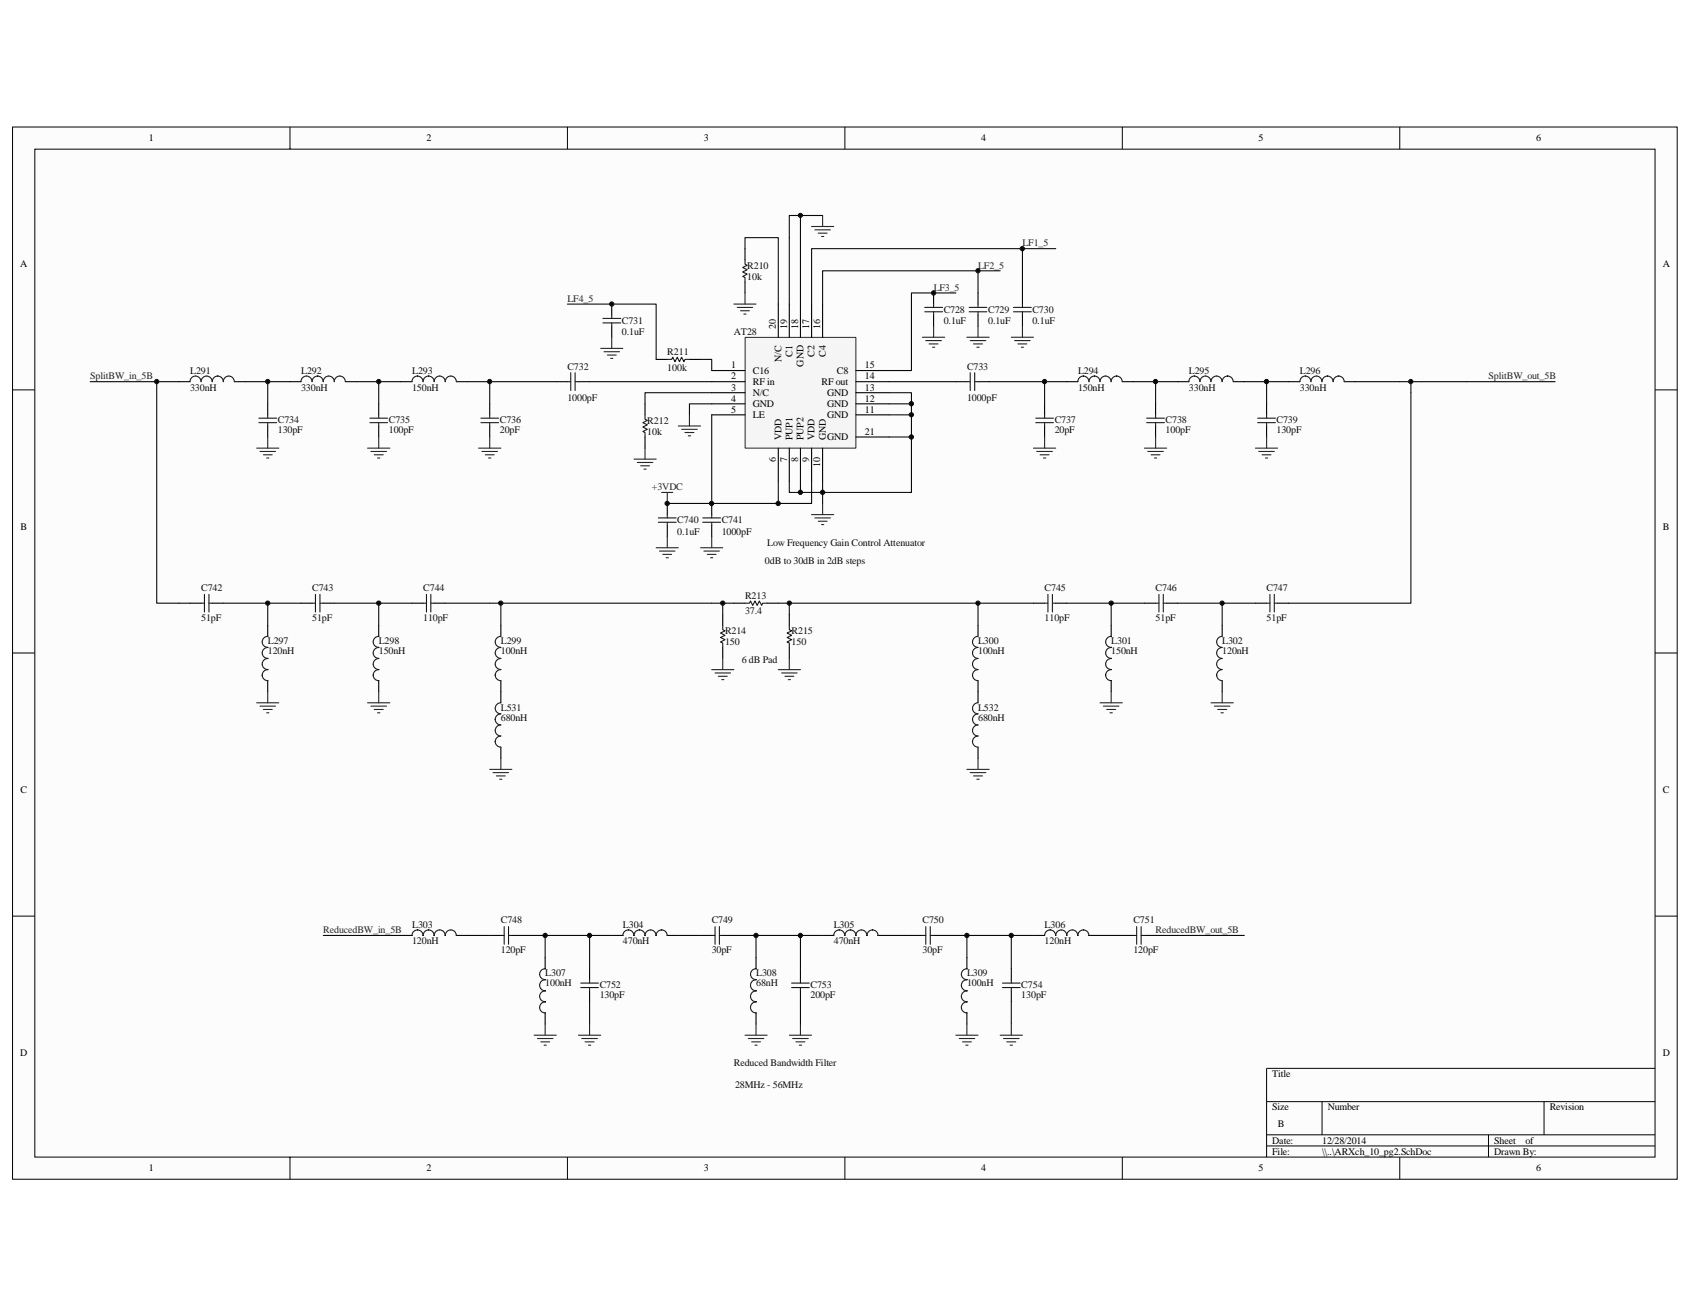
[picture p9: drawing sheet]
<svg xmlns="http://www.w3.org/2000/svg" width="279mm" height="216mm" viewBox="0 0 279 216" stroke-linecap="round" stroke-linejoin="round" font-family="sans-serif">
<path d="M2.1 21h275.2v173.9h-275.2z" fill="#fcfcfc"/>
<path d="M2.1 21h275.2v173.9h-275.2z" fill="none" stroke="#000" stroke-width=".17"/>
<path d="M5.8 24.7h267.8v166.6h-267.8z" fill="#fcfcfc"/>
<g fill="none" stroke="#000" stroke-width=".17">
<path d="M5.8 24.7h267.8v166.6h-267.8zM47.9 21v3.6M93.8 21v3.6M139.7 21v3.6M185.5 21v3.6M231.4 21v3.6M2.1 64.5h3.6M273.6 64.5h3.7M2.1 107.9h3.6M273.6 107.9h3.7M2.1 151.4h3.6M273.6 151.4h3.7"/>
<path d="M273.6 176.6h-64.2v14.7M47.9 191.3v3.6M93.8 191.3v3.6M139.7 191.3v3.6M185.5 191.3v3.6M209.4 182.1h64.2M209.4 187.6h64.2M209.4 189.4h64.2M218.6 182.1v5.5M231.4 191.3v3.6M246.1 187.6v3.7M255.3 182.1v5.5"/>
</g>
<g fill="none" stroke="#000" stroke-width=".18">
<path d="M29.6 63.1h1.8M38.8 63.1h1.8M44.3 66.8v1.8M44.3 70.4v1.8M47.9 63.1h1.9M57.1 63.1h1.8M62.6 66.8v1.8M62.6 70.4v1.8M66.3 63.1h1.8M75.5 63.1h1.8M81 66.8v1.8M81 70.4v1.8"/>
<path d="M31.4 99.7h1.9M35.1 99.7h1.8M49.8 99.7h1.8M53.4 99.7h1.9M68.1 99.7h1.9M71.8 99.7h1.8M170.9 99.7h1.8M174.5 99.7h1.9M189.2 99.7h1.9M192.9 99.7h1.8M207.6 99.7h1.8M211.2 99.7h1.9"/>
<path d="M44.3 103.4v1.8M44.3 112.5v1.9M62.6 103.4v1.8M62.6 112.5v1.9M82.8 103.4v1.8M82.8 112.5v1.9M183.7 103.4v1.8M183.7 112.5v1.9M202.1 103.4v1.8M202.1 112.5v1.9M66.3 154.6h1.8M75.5 154.6h1.8"/>
<path d="M81 154.6h1.8M84.6 154.6h1.9M90.1 158.3v1.8M101.1 154.6h1.9M110.3 154.6h1.8M115.8 154.6h1.9M119.5 154.6h1.8M125 158.3v1.8M136 154.6h1.8M145.2 154.6h1.8M150.7 154.6h1.8M154.3 154.6h1.9"/>
<path d="M159.9 158.3v1.8M170.9 154.6h1.8M180 154.6h1.9M185.5 154.6h1.9M189.2 154.6h1.9M90.1 167.5v1.8M97.5 160.1v1.9M97.5 163.8v1.8M125 167.5v1.8M132.3 160.1v1.9M132.3 163.8v1.8M159.9 167.5v1.8"/>
<path d="M167.2 160.1v1.9M167.2 163.8v1.8"/>
</g>
<g fill="none" stroke="#1c1c1c" stroke-width=".18">
<path d="M33.2 63.1a.91 .91 0 0 0-.9-.9 .91 .91 0 0 0-.9 .9M38.7 63.1a.91 .91 0 0 0-.9-.9 .91 .91 0 0 0-.9 .9 .92 .92 0 0 0-.9-.9 .94 .94 0 0 0-.9 .9 .91 .91 0 0 0-.9-.9 .91 .91 0 0 0-.9 .9M42.8 69.1h2.9M42.8 69.9h2.9M44.3 68.6v.5M44.3 69.9v.5M51.6 63.1a.91 .91 0 0 0-.9-.9 .91 .91 0 0 0-.9 .9M57.1 63.1a.91 .91 0 0 0-.9-.9 .91 .91 0 0 0-.9 .9 .92 .92 0 0 0-1-.9 .92 .92 0 0 0-.9 .9 .92 .92 0 0 0-.9-.9 .9 .9 0 0 0-.9 .9M61.2 69.9h2.9M61.2 69.1h2.9M62.6 68.6v.5M62.6 69.9v.5"/>
<path d="M69.9 63.1a.92 .92 0 0 0-.9-.9 .9 .9 0 0 0-.9 .9M75.4 63.1a.92 .92 0 0 0-.9-.9 .92 .92 0 0 0-.9 .9 .91 .91 0 0 0-.9-.9 .91 .91 0 0 0-.9 .9 .92 .92 0 0 0-.9-.9 .9 .9 0 0 0-.9 .9M79.5 69.9h2.9M79.5 69.1h2.9M81 68.6v.5M81 69.9v.5M33.3 99.7h.5M33.8 98.3v2.9M34.5 99.7h.6M34.5 98.3v2.9M51.6 99.7h.6M52.2 98.3v2.9"/>
<path d="M52.9 99.7h.5M52.9 98.3v2.9M70 99.7h.5M70.5 98.3v2.9M71.2 99.7h.6M71.2 98.3v2.9M172.7 99.7h.5M173.2 98.3v2.9M174 99.7h.5M174 98.3v2.9M191.1 99.7h.5M191.6 98.3v2.9"/>
<path d="M192.3 99.7h.6M192.3 98.3v2.9M209.4 99.7h.6M210 98.3v2.9M210.7 99.7h.5M210.7 98.3v2.9M44.3 108.9a.91 .91 0 0 0-1 .9 .91 .91 0 0 0 1 .9 .9 .9 0 0 0-1 .9 .9 .9 0 0 0 1 .9M44.3 107a.9 .9 0 0 0-1 .9 .9 .9 0 0 0 1 .9M44.3 105.2a.91 .91 0 0 0-1 .9 .91 .91 0 0 0 1 .9M62.6 108.9a.91 .91 0 0 0-.9 .9 .91 .91 0 0 0 .9 .9 .9 .9 0 0 0-.9 .9 .9 .9 0 0 0 .9 .9M62.6 107a.9 .9 0 0 0-.9 .9 .9 .9 0 0 0 .9 .9M62.6 105.2a.91 .91 0 0 0-.9 .9 .91 .91 0 0 0 .9 .9"/>
<path d="M82.8 108.9a.92 .92 0 0 0-.9 .9 .92 .92 0 0 0 .9 .9 .9 .9 0 0 0-.9 .9 .92 .92 0 0 0 .9 .9M82.8 107a.9 .9 0 0 0-.9 .9 .9 .9 0 0 0 .9 .9M82.8 105.2a.91 .91 0 0 0-.9 .9 .91 .91 0 0 0 .9 .9M183.7 108.9a.91 .91 0 0 0-.9 .9 .91 .91 0 0 0 .9 .9 .9 .9 0 0 0-.9 .9 .9 .9 0 0 0 .9 .9M183.7 107a.9 .9 0 0 0-.9 .9 .9 .9 0 0 0 .9 .9M183.7 105.2a.91 .91 0 0 0-.9 .9 .91 .91 0 0 0 .9 .9M202.1 108.9a.92 .92 0 0 0-1 .9 .92 .92 0 0 0 1 .9 .9 .9 0 0 0-1 .9 .9 .9 0 0 0 1 .9M202.1 107a.9 .9 0 0 0-1 .9 .9 .9 0 0 0 1 .9M202.1 105.2a.91 .91 0 0 0-1 .9 .91 .91 0 0 0 1 .9M69.9 154.6v.1a.9 .9 0 0 0-.9-1 .9 .9 0 0 0-.9 1v-.1M75.4 154.6v.1a.91 .91 0 0 0-.9-1 .91 .91 0 0 0-.9 1 .91 .91 0 0 0-.9-1 .91 .91 0 0 0-.9 1 .9 .9 0 0 0-.9-1 .9 .9 0 0 0-.9 1v-.1M82.8 154.6h.6"/>
<path d="M83.4 153.2v2.9M84.1 154.6h.5M84.1 153.2v2.9M108.5 154.6v.1a.91 .91 0 0 0-1-1 .91 .91 0 0 0-.9 1 .9 .9 0 0 0-.9-1 .9 .9 0 0 0-.9 1 .9 .9 0 0 0-.9-1 .9 .9 0 0 0-.9 1v-.1M110.3 154.6v.1a.9 .9 0 0 0-.9-1 .9 .9 0 0 0-.9 1v-.1M117.7 154.6h.5M118.2 153.2v2.9M118.9 154.6h.6M118.9 153.2v2.9M145.2 154.6v.1a.9 .9 0 0 0-.9-1 .9 .9 0 0 0-1 1 .91 .91 0 0 0-.9-1 .91 .91 0 0 0-.9 1 .9 .9 0 0 0-.9-1 .9 .9 0 0 0-.9 1 .9 .9 0 0 0-1-1h.1a.9 .9 0 0 0-1 1v-.1M152.5 154.6h.6M153.1 153.2v2.9"/>
<path d="M153.8 154.6h.5M153.8 153.2v2.9M174.5 154.6v.1a.9 .9 0 0 0-.9-1 .9 .9 0 0 0-.9 1v-.1M178.2 154.6v.1a.91 .91 0 0 0-.9-1 .91 .91 0 0 0-.9 1 .91 .91 0 0 0-.9-1 .91 .91 0 0 0-1 1v-.1M180 154.6v.1a.9 .9 0 0 0-.9-1 .9 .9 0 0 0-.9 1v-.1M187.4 154.6h.5M187.9 153.2v2.9M188.7 154.6h.5M188.7 153.2v2.9M90.1 162a.91 .91 0 0 0-.9 .9 .91 .91 0 0 0 .9 .9 .9 .9 0 0 0-.9 .9 .9 .9 0 0 0 .9 .9 .91 .91 0 0 0-.9 .9 .91 .91 0 0 0 .9 .9M90.1 160.1a.9 .9 0 0 0-.9 .9 .9 .9 0 0 0 .9 .9M96 163.3h2.9"/>
<path d="M96 162.5h2.9M97.5 162v.5M97.5 163.3v.5M125 162a.91 .91 0 0 0-.9 .9 .91 .91 0 0 0 .9 .9 .9 .9 0 0 0-.9 .9 .9 .9 0 0 0 .9 .9 .91 .91 0 0 0-.9 .9 .91 .91 0 0 0 .9 .9M125 160.1a.9 .9 0 0 0-.9 .9 .9 .9 0 0 0 .9 .9M130.9 163.3h2.9M130.9 162.5h2.9M132.3 162v.5M132.3 163.3v.5M159.9 162a.91 .91 0 0 0-1 .9 .91 .91 0 0 0 1 .9 .9 .9 0 0 0-1 .9 .9 .9 0 0 0 1 .9 .91 .91 0 0 0-1 .9 .91 .91 0 0 0 1 .9M159.9 160.1a.9 .9 0 0 0-1 .9 .9 .9 0 0 0 1 .9M165.7 163.3h3"/>
<path d="M165.7 162.5h3M167.2 162v.5M167.2 163.3v.5"/>
</g>
<g fill="none" stroke="#262626" stroke-width=".18">
<path d="M42.4 74.1h3.7M43 74.6h2.6M43.5 75.2h1.5M44.1 75.7h.3M44.3 72.2v1.9M60.8 74.1h3.7M61.3 74.6h2.6M61.9 75.2h1.5M62.4 75.7h.4M62.6 72.2v1.9M79.1 74.1h3.7M79.7 74.6h2.6"/>
<path d="M80.2 75.2h1.5M80.8 75.7h.4M81 72.2v1.9M42.4 116.2h3.7M43 116.7h2.6M43.5 117.3h1.5M44.1 117.8h.3M44.3 114.4v1.8M60.8 116.2h3.7M61.3 116.7h2.6M61.9 117.3h1.5M62.4 117.8h.4"/>
<path d="M62.6 114.4v1.8M181.9 116.2h3.6M182.4 116.7h2.6M183 117.3h1.4M183.5 117.8h.4M183.7 114.4v1.8M200.2 116.2h3.7M200.8 116.7h2.5M201.3 117.3h1.5M201.9 117.8h.3M202.1 114.4v1.8M81 127.2h3.6"/>
<path d="M81.5 127.7h2.6M82.1 128.3h1.4M82.6 128.8h.4M82.8 125.3v1.9M88.3 171.1h3.7M88.9 171.7h2.5M89.4 172.2h1.5M90 172.8h.3M90.1 169.3v1.8M95.6 171.1h3.7M96.2 171.7h2.6M96.7 172.2h1.5"/>
<path d="M97.3 172.8h.4M97.5 169.3v1.8M123.2 171.1h3.6M123.7 171.7h2.6M124.3 172.2h1.4M124.8 172.8h.4M125 169.3v1.8M130.5 171.1h3.7M131 171.7h2.6M131.6 172.2h1.5M132.1 172.8h.4M132.3 169.3v1.8"/>
<path d="M158 171.1h3.7M158.6 171.7h2.5M159.1 172.2h1.5M159.7 172.8h.3M159.9 169.3v1.8M165.4 171.1h3.6M165.9 171.7h2.6M166.5 172.2h1.4M167 172.8h.4M167.2 169.3v1.8"/>
</g>
<g fill="none" stroke="#0e0e0e" stroke-width=".18">
<path d="M14.9 63.1h14.7M40.6 63.1h3.7v3.7M44.3 63.1h3.6M58.9 63.1h3.7v3.7M62.6 63.1h3.7M77.3 63.1h3.7v3.7M81 63.1h11M29.6 99.7h1.8M36.9 99.7h12.9M44.3 99.7v3.7M55.3 99.7h12.8M62.6 99.7v3.7"/>
<path d="M73.6 99.7h7.4M176.4 99.7h12.8M183.7 99.7v3.7M194.7 99.7h12.9M202.1 99.7v3.7M53.4 154.6h12.9M77.3 154.6h3.7M86.5 154.6h14.6M90.1 154.6v3.7M97.5 154.6v5.5M112.1 154.6h3.7M121.3 154.6h14.7"/>
<path d="M125 154.6v3.7M132.3 154.6v5.5M147 154.6h3.7M156.2 154.6h14.7M159.9 154.6v3.7M167.2 154.6v5.5M181.9 154.6h3.6M191.1 154.6h14.6M97.5 165.6v3.7M132.3 165.6v3.7M167.2 165.6v3.7"/>
</g>
<path d="M123.2 55.8h18.3v18.3h-18.3z" fill="#f5f5f5"/>
<path d="M123.2 55.8h18.3v18.3h-18.3z" fill="none" stroke="#262626" stroke-width=".17"/>
<g fill="none" stroke="#000" stroke-width=".18">
<path d="M101.1 50.3v1.8M101.1 53.9v1.9M108.5 59.4h1.8M114 59.4h1.8M123.2 41.1v1.8M123.2 46.6v1.8M128.7 50.3v5.5M130.5 50.3v5.5M132.3 50.3v5.5M134.2 50.3v5.5M136 50.3v5.5M154.3 48.4v1.9"/>
<path d="M154.3 52.1v1.8M161.7 48.4v1.9M161.7 52.1v1.8M169 48.4v1.9M169 52.1v1.8M92 63.1h1.8M95.6 63.1h1.9M106.6 66.8v1.8M106.6 72.2v1.9M117.7 61.3h5.5M117.7 63.1h5.5M117.7 64.9h5.5"/>
<path d="M117.7 66.8h5.5M117.7 68.6h5.5M128.7 74.1v5.5M130.5 74.1v5.5M132.3 74.1v5.5M134.2 74.1v5.5M136 74.1v5.5M141.5 61.3h5.5M141.5 63.1h5.5M141.5 64.9h5.5M141.5 66.8h5.5M141.5 68.6h5.5"/>
<path d="M141.5 72.2h5.5M158 63.1h1.9M161.7 63.1h1.8M172.7 66.8v1.8M172.7 70.4v1.8M176.4 63.1h1.8M185.5 63.1h1.9M191.1 66.8v1.8M191.1 70.4v1.8M194.7 63.1h1.9M203.9 63.1h1.8M209.4 66.8v1.8"/>
<path d="M209.4 70.4v1.8M213.1 63.1h1.8M222.2 63.1h1.9M110.3 83.2v1.9M110.3 86.9v1.8M117.7 83.2v1.9M117.7 86.9v1.8M121.3 99.7h1.9M126.8 99.7h1.9M82.8 114.4v1.8M119.5 101.5v1.9M119.5 107v1.9"/>
<path d="M130.5 101.5v1.9M130.5 107v1.9M161.7 103.4v1.8M161.7 112.5v3.7M82.8 123.5v1.8M161.7 123.5v1.8"/>
</g>
<g fill="none" stroke="#1c1c1c" stroke-width=".18">
<path d="M99.7 53.4h2.9M99.7 52.6h2.9M101.1 52.1v.5M101.1 53.4v.5M110.3 59.4h.7l.2-.3 .4 .7 .4-.7 .3 .7 .4-.7 .4 .7 .1-.4h.8M123.2 42.9v.8l.3 .2-.7 .3 .7 .4-.7 .4 .7 .3-.7 .4 .4 .2v.7M152.9 51.5h2.9M152.9 50.8h2.9M154.3 50.3v.5M154.3 51.5v.6M160.2 51.5h3M160.2 50.8h3"/>
<path d="M161.7 50.3v.5M161.7 51.5v.6M167.6 51.5h2.9M167.6 50.8h2.9M169 50.3v.5M169 51.5v.6M93.8 63.1h.6M94.4 61.6v3M95.1 63.1h.5M95.1 61.6v3M106.6 68.6v.7l.4 .2-.7 .4 .7 .3-.7 .4 .7 .4-.7 .3 .3 .2v.7M159.9 63.1h.5"/>
<path d="M160.4 61.6v3M161.1 63.1h.6M161.1 61.6v3M171.2 69.9h3M171.2 69.1h3M172.7 68.6v.5M172.7 69.9v.5M183.7 63.1a.91 .91 0 0 0-.9-.9 .91 .91 0 0 0-.9 .9 .92 .92 0 0 0-.9-.9 .94 .94 0 0 0-1 .9 .92 .92 0 0 0-.9-.9 .9 .9 0 0 0-.9 .9M185.5 63.1a.92 .92 0 0 0-.9-.9 .9 .9 0 0 0-.9 .9M189.6 69.1h2.9M189.6 69.9h2.9M191.1 68.6v.5"/>
<path d="M191.1 69.9v.5M202 63.1a.92 .92 0 0 0-.9-.9 .92 .92 0 0 0-.9 .9 .91 .91 0 0 0-.9-.9 .91 .91 0 0 0-.9 .9 .92 .92 0 0 0-.9-.9 .9 .9 0 0 0-.9 .9M203.9 63.1a.92 .92 0 0 0-.9-.9 .9 .9 0 0 0-.9 .9M207.9 69.1h3M207.9 69.9h3M209.4 68.6v.5M209.4 69.9v.5M220.4 63.1a.92 .92 0 0 0-.9-.9 .94 .94 0 0 0-1 .9 .91 .91 0 0 0-.9-.9 .91 .91 0 0 0-.9 .9 .92 .92 0 0 0-.9-.9 .9 .9 0 0 0-.9 .9M222.2 63.1a.92 .92 0 0 0-.9-.9 .9 .9 0 0 0-.9 .9M108.8 86.3h3M108.8 85.6h3M110.3 85.1v.5"/>
<path d="M110.3 86.3v.6M116.2 86.3h2.9M116.2 85.6h2.9M117.7 85.1v.5M117.7 86.3v.6M123.2 99.7h.7l.2-.3 .3 .7 .4-.7 .4 .7 .3-.7 .4 .7 .2-.4h.7M82.8 118a.9 .9 0 0 0-.9 .9 .92 .92 0 0 0 .9 .9 .92 .92 0 0 0-.9 1 .92 .92 0 0 0 .9 .9 .9 .9 0 0 0-.9 .9 .92 .92 0 0 0 .9 .9M82.8 116.2a.91 .91 0 0 0-.9 .9 .91 .91 0 0 0 .9 .9M119.5 103.4v.7l.4 .2-.8 .3 .8 .4-.8 .4 .8 .3-.8 .4 .4 .2v.7M130.5 103.4v.7l.4 .2-.8 .3 .8 .4-.8 .4 .8 .3-.8 .4 .4 .2v.7M161.7 108.9a.92 .92 0 0 0-.9 .9 .92 .92 0 0 0 .9 .9 .9 .9 0 0 0-.9 .9 .89 .89 0 0 0 .9 .9M161.7 107a.9 .9 0 0 0-.9 .9 .9 .9 0 0 0 .9 .9"/>
<path d="M161.7 105.2a.91 .91 0 0 0-.9 .9 .91 .91 0 0 0 .9 .9M161.7 118a.9 .9 0 0 0-.9 .9 .89 .89 0 0 0 .9 .9 .92 .92 0 0 0-.9 1 .92 .92 0 0 0 .9 .9 .9 .9 0 0 0-.9 .9 .89 .89 0 0 0 .9 .9M161.7 116.2a.91 .91 0 0 0-.9 .9 .91 .91 0 0 0 .9 .9"/>
</g>
<g fill="none" stroke="#0e0e0e" stroke-width=".18">
<path d="M132.3 35.6v14.7M136 35.6h-5.5v14.7M93.8 50.3h14.7v9.1M115.8 59.4h1.9v1.9M123.2 41.1v-1.8h5.5v11M158 48.4h-7.3v12.9h-3.7M161.7 48.4v-3.6h-25.7v5.5M161.7 44.8h3.7M169 41.1v7.3M174.5 41.1h-40.3v9.2M25.9 63.1v36.6h3.7M97.5 63.1h20.2"/>
<path d="M117.7 66.8h-3.7v1.8M117.7 64.9h-11.1v1.9M117.7 68.6v14.6M128.7 79.6v3.6M132.3 79.6v1.8M134.2 79.6v3.6h-23.9M136 79.6v3.6M147 64.9h3.7v16.5h-20.2v-1.8M147 63.1h11M147 66.8h3.7M147 68.6h3.7M147 72.2h3.7"/>
<path d="M163.5 63.1h9.2v3.7M172.7 63.1h3.7M187.4 63.1h3.7v3.7M191.1 63.1h3.6M205.7 63.1h3.7v3.7M209.4 63.1h3.7M224.1 63.1h33M233.3 63.1v36.6h-20.2M81 99.7h1.8v3.7M82.8 99.7h38.5M119.5 99.7v1.8M128.7 99.7h1.8v1.8"/>
<path d="M130.5 99.7h31.2M170.9 99.7h-9.2v3.7"/>
</g>
<g fill="none" stroke="#262626" stroke-width=".18">
<path d="M134.2 37.4h3.6M134.7 38h2.6M135.3 38.5h1.4M135.8 39.1h.4M136 35.6v1.8M99.3 57.6h3.7M99.9 58.1h2.5M100.4 58.7h1.5M101 59.2h.3M101.1 55.8v1.8M121.3 50.3h3.7M121.9 50.8h2.5"/>
<path d="M122.4 51.4h1.5M123 51.9h.3M123.2 48.4v1.9M152.5 55.8h3.7M153.1 56.3h2.5M153.6 56.9h1.5M154.2 57.4h.3M154.3 53.9v1.9M159.9 55.8h3.6M160.4 56.3h2.6M161 56.9h1.4M161.5 57.4h.4"/>
<path d="M161.7 53.9v1.9M167.2 55.8h3.7M167.7 56.3h2.6M168.3 56.9h1.5M168.8 57.4h.4M169 53.9v1.9M104.8 75.9h3.7M105.4 76.5h2.5M105.9 77h1.5M106.5 77.6h.3M106.6 74.1v1.8M112.1 70.4h3.7"/>
<path d="M112.7 71h2.6M113.2 71.5h1.5M113.8 72.1h.4M114 68.6v1.8M170.9 74.1h3.6M171.4 74.6h2.6M172 75.2h1.4M172.5 75.7h.4M172.7 72.2v1.9M189.2 74.1h3.7M189.8 74.6h2.5M190.3 75.2h1.5"/>
<path d="M190.9 75.7h.3M191.1 72.2v1.9M207.6 74.1h3.6M208.1 74.6h2.6M208.7 75.2h1.4M209.2 75.7h.4M209.4 72.2v1.9M108.5 90.6h3.6M109 91.1h2.6M109.4 81.4h1.8M109.6 91.7h1.4M110.1 92.2h.4"/>
<path d="M110.3 81.4v1.8M110.3 88.7v1.9M115.8 90.6h3.7M116.4 91.1h2.5M116.9 91.7h1.5M117.5 92.2h.3M117.7 88.7v1.9M134.2 85.1h3.6M134.7 85.6h2.6M135.3 86.2h1.4M135.8 86.7h.4M136 83.2v1.9"/>
<path d="M117.7 110.7h3.6M118.2 111.3h2.6M118.8 111.8h1.4M119.3 112.4h.4M119.5 108.9v1.8M128.7 110.7h3.6M129.2 111.3h2.6M129.8 111.8h1.4M130.3 112.4h.4M130.5 108.9v1.8M159.9 127.2h3.6M160.4 127.7h2.6"/>
<path d="M161 128.3h1.4M161.5 128.8h.4M161.7 125.3v1.9"/>
</g>
<g fill="#0e0e0e" stroke="#0e0e0e" stroke-width=".17">
<circle cx="25.9" cy="63.1" r=".36"/>
<circle cx="44.3" cy="99.7" r=".36"/>
<circle cx="44.3" cy="63.1" r=".36"/>
<circle cx="62.6" cy="99.7" r=".36"/>
<circle cx="62.6" cy="63.1" r=".36"/>
<circle cx="80.9" cy="63.1" r=".36"/>
<circle cx="82.8" cy="99.7" r=".35"/>
<circle cx="90.1" cy="154.6" r=".36"/>
<circle cx="97.5" cy="154.6" r=".36"/>
<circle cx="101.1" cy="50.3" r=".35"/>
<circle cx="110.3" cy="83.2" r=".36"/>
<circle cx="117.6" cy="83.2" r=".36"/>
<circle cx="119.5" cy="99.7" r=".36"/>
<circle cx="125" cy="154.6" r=".36"/>
<circle cx="128.7" cy="83.2" r=".36"/>
<circle cx="130.5" cy="99.7" r=".35"/>
<circle cx="132.3" cy="154.6" r=".36"/>
<circle cx="132.3" cy="81.4" r=".36"/>
<circle cx="132.3" cy="35.6" r=".34"/>
<circle cx="136" cy="81.4" r=".36"/>
<circle cx="150.7" cy="72.2" r=".36"/>
<circle cx="150.7" cy="68.6" r=".35"/>
<circle cx="150.7" cy="66.7" r=".36"/>
<circle cx="154.3" cy="48.4" r=".36"/>
<circle cx="159.8" cy="154.6" r=".36"/>
<circle cx="161.7" cy="99.7" r=".35"/>
<circle cx="161.7" cy="44.8" r=".35"/>
<circle cx="167.2" cy="154.6" r=".36"/>
<circle cx="169" cy="41.1" r=".36"/>
<circle cx="172.7" cy="63.1" r=".35"/>
<circle cx="183.7" cy="99.7" r=".36"/>
<circle cx="191" cy="63.1" r=".36"/>
<circle cx="202" cy="99.7" r=".35"/>
<circle cx="209.4" cy="63.1" r=".36"/>
<circle cx="233.2" cy="63.1" r=".36"/>
</g>
<g font-size="1.7">
<text x="24.6" y="23.3">1</text>
<text x="70.5" y="23.3">2</text>
<text x="116.4" y="23.3">3</text>
<text x="162.2" y="23.3">4</text>
<text x="208.1" y="23.3">5</text>
<text x="254" y="23.3">6</text>
<text x="3.3" y="44.2">A</text>
<text x="274.9" y="44.2">A</text>
<text x="128.3" y="54.3" transform="rotate(-90 128.3 54.3)">20</text>
<text x="129.2" y="59.8" transform="rotate(-90 129.2 59.8)">N/C</text>
<text x="130.1" y="54.3" transform="rotate(-90 130.1 54.3)">19</text>
<text x="131" y="59" transform="rotate(-90 131 59)">C1</text>
<text x="131.9" y="54.3" transform="rotate(-90 131.9 54.3)">18</text>
<text x="133.8" y="54.3" transform="rotate(-90 133.8 54.3)">17</text>
<text x="134.7" y="59" transform="rotate(-90 134.7 59)">C2</text>
<text x="135.6" y="54.3" transform="rotate(-90 135.6 54.3)">16</text>
<text x="136.5" y="59" transform="rotate(-90 136.5 59)">C4</text>
<text x="120.9" y="60.9">1</text>
<text x="120.9" y="62.7">2</text>
<text x="120.9" y="64.6">3</text>
<text x="124.5" y="61.8">C16</text>
<text x="124.5" y="63.6">RF in</text>
<text x="124.5" y="65.5">N/C</text>
<text x="132.9" y="60.6" transform="rotate(-90 132.9 60.6)">GND</text>
<text x="135.8" y="63.6">RF out</text>
<text x="136.8" y="65.5">GND</text>
<text x="138.3" y="61.8">C8</text>
<text x="143" y="64.6">13</text>
<text x="143" y="60.9">15</text>
<text x="143" y="62.7">14</text>
<text x="120.9" y="66.4">4</text>
<text x="120.9" y="68.2">5</text>
<text x="124.5" y="67.3">GND</text>
<text x="124.5" y="69.1">LE</text>
<text x="136.8" y="69.1">GND</text>
<text x="136.8" y="67.3">GND</text>
<text x="143" y="68.2">11</text>
<text x="143" y="66.4">12</text>
<text x="143" y="71.9">21</text>
<text x="128.3" y="76.4" transform="rotate(-90 128.3 76.4)">6</text>
<text x="129.2" y="72.8" transform="rotate(-90 129.2 72.8)">VDD</text>
<text x="130.1" y="76.4" transform="rotate(-90 130.1 76.4)">7</text>
<text x="131" y="72.8" transform="rotate(-90 131 72.8)">PUP1</text>
<text x="131.9" y="76.4" transform="rotate(-90 131.9 76.4)">8</text>
<text x="132.9" y="72.8" transform="rotate(-90 132.9 72.8)">PUP2</text>
<text x="133.8" y="76.4" transform="rotate(-90 133.8 76.4)">9</text>
<text x="134.7" y="72.8" transform="rotate(-90 134.7 72.8)">VDD</text>
<text x="135.6" y="77.2" transform="rotate(-90 135.6 77.2)">10</text>
<text x="136.5" y="72.8" transform="rotate(-90 136.5 72.8)">GND</text>
<text x="3.4" y="87.7">B</text>
<text x="274.9" y="87.7">B</text>
<text x="3.4" y="131.1">C</text>
<text x="274.9" y="131.1">C</text>
<text x="3.3" y="174.6">D</text>
<text x="210.3" y="178.1">Title</text>
<text x="274.9" y="174.6">D</text>
<text x="210.3" y="183.6">Size</text>
<text x="219.5" y="183.6">Number</text>
<text x="256.2" y="183.6">Revision</text>
<text x="210.3" y="189.1">Date:</text>
<text x="210.3" y="190.9">File:</text>
<text x="211.2" y="186.3">B</text>
<text x="218.6" y="190.9">\\..\ARXch_10_pg2.SchDoc</text>
<text x="218.6" y="189.1">12/28/2014</text>
<text x="247" y="190.9">Drawn By:</text>
<text x="247" y="189.1">Sheet</text>
<text x="252.2" y="189.1">of</text>
<text x="24.6" y="193.7">1</text>
<text x="70.5" y="193.7">2</text>
<text x="116.4" y="193.7">3</text>
<text x="162.2" y="193.7">4</text>
<text x="208.1" y="193.7">5</text>
<text x="254" y="193.7">6</text>
</g>
<g font-size="1.7" fill="#262626">
<text x="169" y="40.7">LF1_5</text>
<text x="161.7" y="44.4">LF2_5</text>
<text x="93.8" y="49.9">LF4_5</text>
<text x="154.4" y="48.1">LF3_5</text>
<text x="14.9" y="62.7">SplitBW_in_5B</text>
<text x="246.1" y="62.7">SplitBW_out_5B</text>
<text x="107.8" y="81">+3VDC</text>
<text x="53.4" y="154.3">ReducedBW_in_5B</text>
<text x="191.1" y="154.3">ReducedBW_out_5B</text>
</g>
<g font-size="1.7" fill="#0e0e0e">
<text x="123.5" y="46.2">10k</text>
<text x="123.5" y="44.4">R210</text>
<text x="102.8" y="53.6">C731</text>
<text x="156" y="53.6">0.1uF</text>
<text x="156" y="51.7">C728</text>
<text x="163.3" y="53.6">0.1uF</text>
<text x="163.3" y="51.7">C729</text>
<text x="170.7" y="53.6">0.1uF</text>
<text x="170.7" y="51.7">C730</text>
<text x="102.8" y="55.4">0.1uF</text>
<text x="110.3" y="58.7">R211</text>
<text x="121.3" y="55.4">AT28</text>
<text x="31.4" y="64.6">330nH</text>
<text x="31.4" y="61.8">L291</text>
<text x="49.8" y="64.6">330nH</text>
<text x="49.8" y="61.8">L292</text>
<text x="68.1" y="64.6">150nH</text>
<text x="68.1" y="61.8">L293</text>
<text x="93.8" y="61.1">C732</text>
<text x="110.3" y="61.3">100k</text>
<text x="159.9" y="61.1">C733</text>
<text x="178.2" y="64.6">150nH</text>
<text x="178.2" y="61.8">L294</text>
<text x="196.6" y="64.6">330nH</text>
<text x="196.6" y="61.8">L295</text>
<text x="214.9" y="64.6">330nH</text>
<text x="214.9" y="61.8">L296</text>
<text x="45.9" y="69.9">C734</text>
<text x="45.9" y="71.5">130pF</text>
<text x="64.3" y="69.9">C735</text>
<text x="64.3" y="71.5">100pF</text>
<text x="82.6" y="69.9">C736</text>
<text x="82.6" y="71.5">20pF</text>
<text x="93.8" y="66.2">1000pF</text>
<text x="107" y="71.9">10k</text>
<text x="107" y="70">R212</text>
<text x="159.9" y="66.2">1000pF</text>
<text x="174.4" y="71.5">20pF</text>
<text x="174.4" y="69.9">C737</text>
<text x="192.7" y="69.9">C738</text>
<text x="192.7" y="71.5">100pF</text>
<text x="211.1" y="71.5">130pF</text>
<text x="211.1" y="69.9">C739</text>
<text x="112" y="88.4">0.1uF</text>
<text x="112" y="86.5">C740</text>
<text x="119.3" y="86.5">C741</text>
<text x="119.3" y="88.4">1000pF</text>
<text x="126.5" y="93.3">0dB to 30dB in 2dB steps</text>
<text x="126.8" y="90.2">Low Frequency Gain Control Attenuator</text>
<text x="33.3" y="97.7">C742</text>
<text x="51.6" y="97.7">C743</text>
<text x="70" y="97.7">C744</text>
<text x="123.2" y="101.5">37.4</text>
<text x="123.2" y="99">R213</text>
<text x="172.7" y="97.7">C745</text>
<text x="191.1" y="97.7">C746</text>
<text x="209.4" y="97.7">C747</text>
<text x="33.3" y="102.6">51pF</text>
<text x="44.3" y="106.5">L297</text>
<text x="51.6" y="102.6">51pF</text>
<text x="62.6" y="106.5">L298</text>
<text x="70" y="102.6">110pF</text>
<text x="82.8" y="106.5">L299</text>
<text x="119.9" y="104.8">R214</text>
<text x="119.9" y="106.7">150</text>
<text x="130.9" y="104.8">R215</text>
<text x="130.9" y="106.7">150</text>
<text x="161.7" y="106.5">L300</text>
<text x="172.7" y="102.6">110pF</text>
<text x="183.7" y="106.5">L301</text>
<text x="191.1" y="102.6">51pF</text>
<text x="202.1" y="106.5">L302</text>
<text x="209.4" y="102.6">51pF</text>
<text x="44.3" y="108.1">120nH</text>
<text x="62.6" y="108.1">150nH</text>
<text x="82.8" y="108.1">100nH</text>
<text x="122.6" y="109.6">6 dB Pad</text>
<text x="161.7" y="108.1">100nH</text>
<text x="183.7" y="108.1">150nH</text>
<text x="202.1" y="108.1">120nH</text>
<text x="82.8" y="119.1">680nH</text>
<text x="82.8" y="117.5">L531</text>
<text x="161.7" y="119.1">680nH</text>
<text x="161.7" y="117.5">L532</text>
<text x="68.1" y="153.4">L303</text>
<text x="82.8" y="152.6">C748</text>
<text x="103" y="153.4">L304</text>
<text x="117.7" y="152.6">C749</text>
<text x="137.9" y="153.4">L305</text>
<text x="152.5" y="152.6">C750</text>
<text x="172.7" y="153.4">L306</text>
<text x="187.4" y="152.6">C751</text>
<text x="68.1" y="156.1">120nH</text>
<text x="82.8" y="157.6">120pF</text>
<text x="90.1" y="161.4">L307</text>
<text x="103" y="156.1">470nH</text>
<text x="117.7" y="157.6">30pF</text>
<text x="125" y="161.4">L308</text>
<text x="137.9" y="156.1">470nH</text>
<text x="152.5" y="157.6">30pF</text>
<text x="159.9" y="161.4">L309</text>
<text x="172.7" y="156.1">120nH</text>
<text x="187.4" y="157.6">120pF</text>
<text x="90.1" y="163.1">100nH</text>
<text x="99.1" y="164.9">130pF</text>
<text x="99.1" y="163.3">C752</text>
<text x="125" y="163.1">68nH</text>
<text x="134" y="164.9">200pF</text>
<text x="134" y="163.3">C753</text>
<text x="159.9" y="163.1">100nH</text>
<text x="168.8" y="164.9">130pF</text>
<text x="168.8" y="163.3">C754</text>
<text x="121.3" y="176.3">Reduced Bandwidth Filter</text>
<text x="121.5" y="179.9">28MHz - 56MHz</text>
</g>
</svg>
